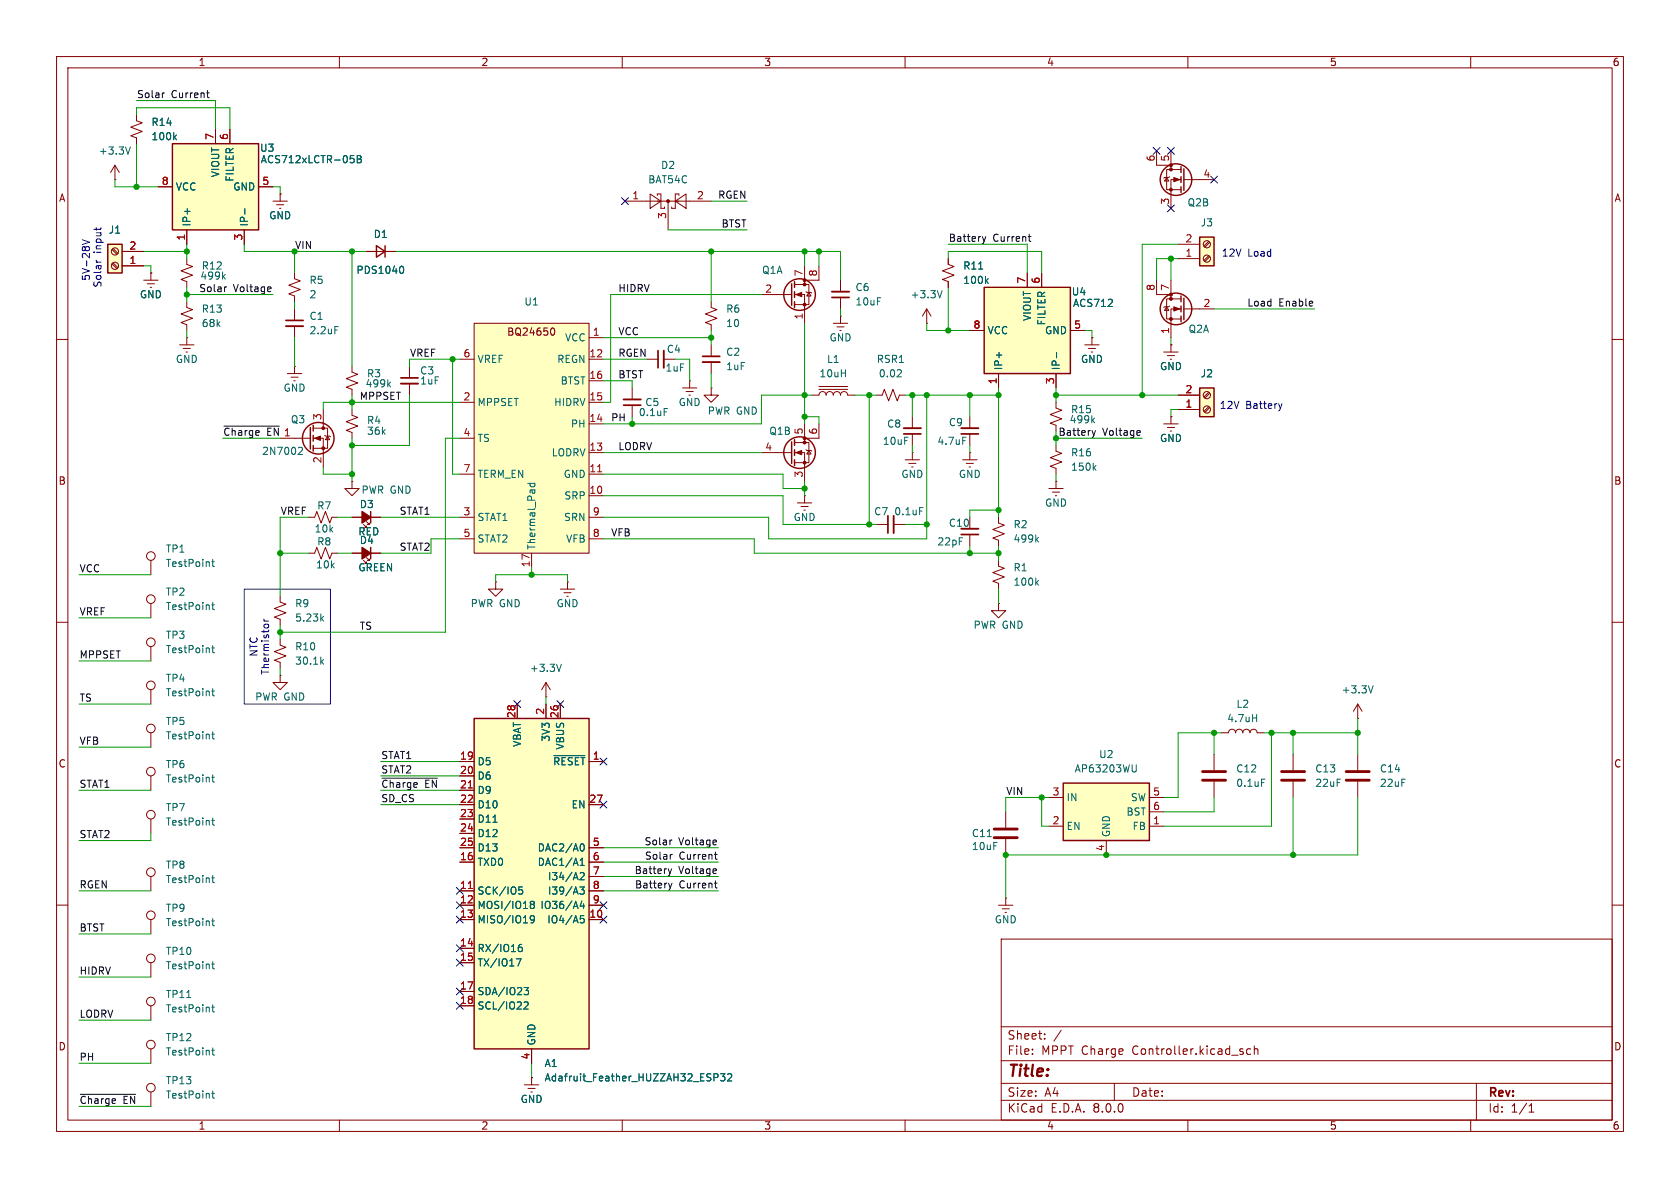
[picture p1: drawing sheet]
<svg xmlns="http://www.w3.org/2000/svg" width="297mm" height="210mm" viewBox="0 0 297 210" stroke-linecap="round" stroke-linejoin="round" font-family="sans-serif">
<g fill="none" stroke="#840000" stroke-width=".18">
<path d="M10 10h277v190h-277zM12 12h273v186h-273zM60 10v2M110 10v2M160 10v2M210 10v2M260 10v2M10 60h2M52.1 54.6v2M52.1 57.7v2M285 60h2M125.7 61v2"/>
<path d="M125.7 64v2M143.5 69.9h1.3a.64 .64 0 0 1 .6-.7 .64 .64 0 0 1 .6 .7 .64 .64 0 0 1 .7-.7 .64 .64 0 0 1 .6 .7 .64 .64 0 0 1 .7-.7 .64 .64 0 0 1 .6 .7 .64 .64 0 0 1 .6-.7 .64 .64 0 0 1 .7 .7h1.2M144.8 68.8h5.1M144.8 68.3h5.1M10 110h2M285 110h2M10 160h2M285 160h2M177 166h108v32h-108zM60 198v2M110 198v2M160 198v2"/>
<path d="M177 194.5h108M177 191.5h108M177 187.5h108M177 181.5h108M182.5 186.3v.1M182.5 185.5v.1M184.7 183.6v.1M184.7 182.8v.1M187.6 182.1l-1.3 2M197 191.5v3M210 198v2M221.1 185.5l-.4-.1-.3 .3v.4l.1 .2h.6"/>
<path d="M221.7 185.5l.3-.1 .3 .1 .1 .9M221.7 184.9v1.5M260 198v2M261 191.5v6.5M270.3 196.6h.9M270.3 195.5l.4-.4v1.5"/>
</g>
<path d="M50.5 57.7h3.1M124.2 64h3.1" fill="none" stroke="#840000" stroke-width=".33"/>
<path d="M50.5 56.6h3.1M124.2 63h3.1" fill="none" stroke="#840000" stroke-width=".3"/>
<path d="M59.2 57.7h.6" fill="none" stroke="#006464" stroke-width=".18"/>
<path d="M188 138.4h15.2v10.2h-15.2z" fill="#ffffc2"/>
<g fill="none" stroke="#840000" stroke-width=".25">
<path d="M208.8 52.3v1M208.8 54.1v1M208.8 55.9v1M209.3 52.7v3.8M188 138.4h15.2v10.2h-15.2z"/>
<circle cx="207.9" cy="54.6" r="2.79"/>
</g>
<g fill="none" stroke="#840000" stroke-width=".18">
<path d="M204.5 49.5v2.6h2.5M206.2 54.2l.4 .7h-.7zM206.8 54.1l-.2 .1h-.7l-.2 .2M207 49.5v3.3M208.8 54.6h-1.8v5.1M208.8 52.8h-2.6v3.6h2.6M209.3 54.6h5.3M160 81.3h2.6M160.7 81.9h1.2M161.2 82.6h.2M161.3 80h.1M161.3 80v1.3"/>
<path d="M171.4 91.4v2.1M171.4 94.5v2M176.5 106.7v1.3h1.3l-1.3 1.2-1.2-1.2h1.2M176.5 106.7h.1M185.4 146.1h2.6M185.4 141h2.6M195.6 148.6v2.5M203.2 146.1h2.5M203.2 141h2.5M203.2 143.5h2.5"/>
</g>
<path d="M200.9 135.2v1l-.1 .2-.4 .1" fill="none" stroke="#006464" stroke-width=".18"/>
<g fill="#840000" stroke="#840000" stroke-width=".18">
<path d="M207.5 54.2l1 .4-1 .4z"/>
<circle cx="207" cy="56.4" r=".25"/>
<circle cx="207" cy="52.8" r=".25"/>
<circle cx="207" cy="52.1" r=".25"/>
</g>
<path d="M169.9 93.5h3.1" fill="none" stroke="#840000" stroke-width=".33"/>
<path d="M169.9 94.5h3.1" fill="none" stroke="#840000" stroke-width=".3"/>
<path d="M212.1 41.9h2.5v5.1h-2.5z" fill="#ffffc2"/>
<path d="M212.1 41.9h2.5v5.1h-2.5z" fill="none" stroke="#840000" stroke-width=".25"/>
<g fill="none" stroke="#840000" stroke-width=".18">
<path d="M147.3 57.2h2.6M148 57.8h1.2M148.5 58.4h.2M148.6 55.9h.1M148.6 55.9v1.3M167.6 45.7v1l1.1 .4-2.1 .8 2.1 .7-2.1 .8 1 .4v1M208.3 45.7h3.8M208.3 43.2h3.8M213.7 42.7l-.9 .8M213.7 45.2l-.9 .9M213.9 42.8l-.9 .9M213.9 45.4l-.9 .8"/>
<path d="M171.4 73.7v2M171.4 76.7v2M170.2 81.3h2.5M170.8 81.9h1.3M171.3 82.6h.3M171.4 80h.1M171.4 80v1.3M176.5 99.1v1l1 .4-2 .7 2 .8-2 .7 1 .4v1M185.4 86.4h2.6M186.1 87h1.2M186.6 87.6h.2M186.7 85.1h.1"/>
<path d="M186.7 85.1v1.3M214.6 133.4v2.7M214.6 138.2v2.8M177.8 143.5v2.8M177.8 148.3v2.8"/>
<circle cx="213.4" cy="43.2" r=".63"/>
<circle cx="213.4" cy="45.7" r=".63"/>
</g>
<path d="M169.9 75.7h3.1" fill="none" stroke="#840000" stroke-width=".33"/>
<path d="M169.9 76.7h3.1" fill="none" stroke="#840000" stroke-width=".3"/>
<path d="M173 47.6h.7M174.3 49.6l.4 .5M174.7 49.3l-.5 .4M170.2 77.3h.6M183.2 103l.4 .4M183.6 102.6l-.5 .5M223 137.7h.6M174.5 147.9h.8" fill="none" stroke="#006464" stroke-width=".18"/>
<path d="M212.6 137.9h4.1M212.6 136.4h4.1M175.8 146.6h4M175.8 148.1h4" fill="none" stroke="#840000" stroke-width=".51"/>
<path d="M212.1 68.6h2.5v5.1h-2.5z" fill="#ffffc2"/>
<path d="M212.1 68.6h2.5v5.1h-2.5z" fill="none" stroke="#840000" stroke-width=".25"/>
<g fill="none" stroke="#840000" stroke-width=".18">
<path d="M48.3 35.6h2.5M48.9 36.2h1.3M49.4 36.8h.3M49.5 34.3h.1M49.5 34.3v1.3M193 59.7h.1M193 59.7v1.3M111.8 68.6v2M111.8 71.6v2.1M114.3 63.5h2M117.3 63.5h2.1M191.8 61h2.5"/>
<path d="M192.4 61.6h1.3M192.9 62.2h.3M208.3 72.4h3.8M208.3 69.9h3.8M213.7 69.3l-.9 .9M213.7 71.9l-.9 .8M213.9 69.5l-.9 .9M213.9 72.1l-.9 .8M176.5 91.4v1.1l1 .3-2 .8 2 .8-2 .7 1 .4v1M228.6 133.4v2.7M228.6 138.2v2.8M240 133.4v2.7"/>
<path d="M240 138.2v2.8"/>
<circle cx="213.4" cy="69.8" r=".63"/>
<circle cx="213.4" cy="72.4" r=".63"/>
</g>
<path d="M117.4 72.2h.6M183.2 95.3l.4 .5M183.6 95l-.5 .5" fill="none" stroke="#006464" stroke-width=".18"/>
<path d="M226.6 137.9h4M226.6 136.4h4M238 137.9h4.1M238 136.4h4.1" fill="none" stroke="#840000" stroke-width=".51"/>
<path d="M110.2 70.6h3.1M117.3 62v3" fill="none" stroke="#840000" stroke-width=".33"/>
<path d="M110.2 71.6h3.1M116.3 62v3" fill="none" stroke="#840000" stroke-width=".3"/>
<path d="M174 50.8h15.2v15.2h-15.2z" fill="#ffffc2"/>
<g fill="none" stroke="#840000" stroke-width=".25">
<path d="M208.8 29.5v1M208.8 31.2v1.1M208.8 33v1M209.3 29.8v3.9M140 50.2v3.8M140.5 49.8v1M140.5 51.6v1M140.5 53.3v1.1M174 50.8h15.2v15.2h-15.2z"/>
<circle cx="207.9" cy="31.7" r="2.79"/>
<circle cx="141.4" cy="52.1" r="2.79"/>
</g>
<g fill="none" stroke="#840000" stroke-width=".18">
<path d="M24.1 20.3v1l1 .4-2 .8 2 .7-2 .8 1 .4v1M110.5 35.6h15.2M114.9 34.3l1.9 1.3-1.9 1.2zM116.2 34.5v-.2h.6v2.5h.7v-.2M118.1 35.6v5M119.4 35.6l1.9-1.3v2.5zM120 34.5v-.2h-.6v2.5h-.7v-.2M204.5 26.7v2.5h2.5M206.2 31.4l.4 .6h-.7zM206.8 31.2l-.2 .2h-.7l-.2 .1M207 26.7v3.3M208.8 31.8h-1.8v5"/>
<path d="M208.8 30h-2.6v3.5h2.6M209.3 31.8h5.3M25.4 49.5h2.5M26 50.2h1.3M26.5 50.8h.3M26.7 48.3h.1M26.7 48.3v1.2M33 53.3v1.1l1 .3-2 .8 2 .8-2 .7 1 .4v1M33 45.7v1l1 .4-2 .8 2 .7-2 .8 1 .4v1M33 59.7h.1M33 59.7v1.3M125.7 53.3v1.1l1 .3-2 .8 2 .8-2 .7 1 .4v1"/>
<path d="M134.6 52.1h5.4M140.5 52.1h1.7v5.1M140.5 50.3h2.5v3.5h-2.5M142.2 47v3.3M142.5 51.6l.1 .1h.8l.1 .1M143 51.7l.4 .6h-.8zM144.8 47v2.5h-2.6M171.4 58.4h2.6M181.6 48.3v2.5M184.1 48.3v2.5M189.2 58.4h2.6M31.7 61h2.6"/>
<path d="M32.4 61.6h1.3M32.9 62.2h.2M125.7 68.6v1.3h1.3l-1.3 1.2-1.2-1.2h1.2M125.7 68.6h.1M154.9 69.9h1.1l.3-1.1 .8 2.1 .8-2.1 .7 2.1 .4-1h1M161.3 73.7v2M161.3 76.7v2M176.5 66v2.6M186.7 71.1v1l1 .4-2 .8 2 .7-2 .8 1 .4v1M186.7 66v2.6M205.7 62.2h2.6M206.4 62.9h1.2"/>
<path d="M206.9 63.5h.2M207 61h.1M207 61v1.2M141 88.9h2.5M141.6 89.5h1.3M142.1 90.2h.3M142.2 87.6h.1M142.2 87.6v1.3M215.9 129.5h1.3a.64 .64 0 0 1 .6-.6 .64 .64 0 0 1 .6 .6 .64 .64 0 0 1 .7-.6 .64 .64 0 0 1 .6 .6 .64 .64 0 0 1 .6-.6 .64 .64 0 0 1 .7 .6 .64 .64 0 0 1 .6-.6 .64 .64 0 0 1 .6 .6h1.3M240 127h.1M240 124.5l-.7 1.2M240 124.5v2.5"/>
<path d="M240 124.5l.8 1.2"/>
</g>
<path d="M30.8 24.2l.4 .5M31.2 23.9l-.5 .4M39.5 48.9l.3 .4M39.8 48.5l-.5 .5M159.2 65.4l.2 .2-.1 .3-.7 .7h.8M186.8 62.3v1M193.1 74.3l.4 .4M193.5 73.9l-.5 .5M221.4 126.9h.8M222.2 126.3v1.3M242.8 121.2l-.5 1.3" fill="none" stroke="#006464" stroke-width=".18"/>
<path d="M159.8 75.7h3" fill="none" stroke="#840000" stroke-width=".33"/>
<path d="M159.8 76.7h3" fill="none" stroke="#840000" stroke-width=".3"/>
<g fill="#840000" stroke="#840000" stroke-width=".18">
<path d="M207.5 31.4l1 .4-1 .3z"/>
<path d="M140.7 52.1l1-.4v.8z"/>
<circle cx="118.1" cy="35.6" r=".25"/>
<circle cx="207" cy="33.5" r=".25"/>
<circle cx="207" cy="30" r=".25"/>
<circle cx="207" cy="29.2" r=".25"/>
<circle cx="142.2" cy="53.8" r=".25"/>
<circle cx="142.2" cy="50.3" r=".25"/>
<circle cx="142.2" cy="49.5" r=".25"/>
</g>
<path d="M19 43.2h2.6v5.1h-2.6z" fill="#ffffc2"/>
<g fill="none" stroke="#840000" stroke-width=".25">
<path d="M19 43.2h2.6v5.1h-2.6zM140 78.1v3.8M140.5 77.7v1M140.5 79.5v1M140.5 81.3v1"/>
<circle cx="141.4" cy="80" r="2.79"/>
</g>
<g fill="none" stroke="#840000" stroke-width=".18">
<path d="M20.3 31.8h.1M20.3 29.2l-.7 1.3M20.3 29.2v2.6M20.3 29.2l.8 1.3M19.8 44.1l.9 .9M19.8 46.7l.9 .8M20 43.9l.9 .9M20 46.5l.9 .8M21.6 47h3.8M21.6 44.5h3.8M148.6 49.5v2.1M148.6 52.6v2"/>
<path d="M163.8 57.2h.1M163.8 54.6l-.7 1.3M163.8 54.6v2.6M163.8 54.6l.8 1.3M120.6 68.6h2.6M121.3 69.2h1.3M121.8 69.9h.2M121.9 67.3h.1M121.9 67.3v1.3M140.5 78.2h2.5v3.6h-2.5M142.2 74.9v3.3M142.5 79.5l.1 .1h.8l.1 .2"/>
<path d="M143 79.6l.4 .7h-.8zM144.8 74.9v2.6h-2.6M186.7 78.7v1.1l1 .3-2 .8 2 .8-2 .7 1 .4v1M205.7 74.9h2.6M206.4 75.6h1.2M206.9 76.2h.2M207 73.7h.1M207 73.7v1.2M134.6 80h5.4M140.5 80h1.7v5.1M154.9 92.7h2.1M158 92.7h2"/>
<path d="M177.8 158.8h.1M177.8 158.8v1.2M176.5 160h2.6M177.2 160.7h1.2M177.7 161.3h.2"/>
<circle cx="20.3" cy="44.4" r=".63"/>
<circle cx="20.3" cy="47" r=".63"/>
</g>
<g fill="#840000" stroke="#840000" stroke-width=".18">
<path d="M140.7 80l1-.4v.8z"/>
<circle cx="142.2" cy="81.8" r=".25"/>
<circle cx="142.2" cy="78.2" r=".25"/>
<circle cx="142.2" cy="77.5" r=".25"/>
</g>
<path d="M147.1 51.6h3M158 91.2v3" fill="none" stroke="#840000" stroke-width=".33"/>
<path d="M147.1 52.6h3M157 91.2v3" fill="none" stroke="#840000" stroke-width=".3"/>
<path d="M23 26l-.4 1.2M166.6 51.4l-.5 1.2M162.6 89.7h.6M193.4 82.6l.4 .5M193.8 82.3l-.5 .5" fill="none" stroke="#006464" stroke-width=".18"/>
<path d="M30.5 25.4h15.2v15.2h-15.2z" fill="#ffffc2"/>
<path d="M30.5 25.4h15.2v15.2h-15.2z" fill="none" stroke="#840000" stroke-width=".25"/>
<g fill="none" stroke="#840000" stroke-width=".18">
<path d="M27.9 33h2.6M38.1 22.9v2.5M40.6 22.9v2.5M45.7 33h2.6M33 40.6v2.6M43.2 40.6v2.6M52.1 48.3v1l1 .4-2 .7 2 .8-2 .7 1 .4v1M26.7 99.1v2.5M26.7 106.7v2.5M26.7 114.3v2.5M26.7 121.9v2.6M26.7 129.5v2.6"/>
<path d="M26.7 137.2v2.5M26.7 144.8v2.5M26.7 154.9v2.6M26.7 162.6v2.5M26.7 170.2v2.5M26.7 177.8v2.5M26.7 185.4v2.6M26.7 193v2.6"/>
<circle cx="26.7" cy="98.3" r=".76"/>
<circle cx="26.7" cy="113.5" r=".76"/>
<circle cx="26.7" cy="105.9" r=".76"/>
<circle cx="26.7" cy="128.8" r=".76"/>
<circle cx="26.7" cy="136.4" r=".76"/>
<circle cx="26.7" cy="121.2" r=".76"/>
<circle cx="26.7" cy="144" r=".76"/>
<circle cx="26.7" cy="154.2" r=".76"/>
<circle cx="26.7" cy="177" r=".76"/>
<circle cx="26.7" cy="169.4" r=".76"/>
<circle cx="26.7" cy="161.8" r=".76"/>
<circle cx="26.7" cy="184.7" r=".76"/>
<circle cx="26.7" cy="192.3" r=".76"/>
</g>
<g fill="none" stroke="#006464" stroke-width=".18">
<path d="M43.3 36.9v1M62 27.5h.6M62.4 28l.2 .2v.3l-.2 .3M63.2 27.5h.4l.2 .2-.2 .4 .2 .1 .1 .3-.3 .3h-.4zM63.2 28.1h.4M37.4 99.3h.5M37.6 98.9v1.1l.3 .1M37.4 114.5h.5M37.4 106.9h.5M37.6 106.5v1.1l.3 .2M37.6 114.1v1.1l.3 .2M37.4 122.2h.5"/>
<path d="M37.4 137.4h.5M37.4 129.8h.5M37.6 121.7v1.1l.3 .2M37.6 129.4v1l.3 .2M37.6 137v1.1l.3 .1M37.4 155.2h.5M37.4 145h.5M37.6 144.6v1.1l.3 .2M37.6 154.8v1l.3 .2M33 176.3h.7M37.4 178h.5M37.4 170.4h.5"/>
<path d="M37.4 162.8h.5M37.6 162.4v1.1l.3 .1M37.6 170v1.1l.3 .2M37.6 177.6v1.1l.3 .2M37.4 185.7h.5M37.4 193.3h.5M37.6 185.2v1.1l.3 .2M37.6 192.9v1l.3 .2"/>
</g>
<path d="M83.8 127h20.3v58.4h-20.3z" fill="#ffffc2"/>
<g fill="none" stroke="#840000" stroke-width=".25">
<path d="M54.9 75.6v3.8M55.4 75.2v1M55.4 77v1M55.4 78.7v1.1M65.5 90.4v2.1M65.5 96.8v2M83.8 127h20.3v58.4h-20.3z"/>
<circle cx="56.3" cy="77.5" r="2.79"/>
</g>
<g fill="none" stroke="#840000" stroke-width=".18">
<path d="M50.8 66h2.5M51.4 66.7h1.3M51.9 67.3h.3M52.1 64.8h.1M52.1 77.5h2.8M52.1 64.8v1.2M55.4 77.5h1.7v5.1M55.4 75.7h2.5v3.5h-2.5M57.1 72.4v3.3M57.4 77l.1 .1h.8l.1 .1M57.9 77.1l.4 .6h-.8zM62.2 72.4v1l1 .4-2 .7 2 .8-2 .8 1 .4v1"/>
<path d="M54.6 91.4h1l.4-1 .8 2.1 .7-2.1 .8 2.1 .4-1.1h1M54.6 97.8h1l.4-1 .8 2 .7-2 .8 2 .4-1h1M62.2 85.1v1.3h1.3l-1.3 1.2-1.2-1.2h1.2M62.2 85.1h.1M62.2 91.4h5.1M62.2 97.8h5.1M64.3 92.7l.5 .5h-.3h.3v-.2M64.3 99.1l.5 .5h-.3h.3v-.3M64.8 92.2l.5 .5h-.3h.3v-.2M64.8 98.6l.5 .5h-.3h.3v-.3M49.5 105.4v1l1 .4-2 .8 2 .7-2 .8 1 .4v1M49.5 119.4v1.3h1.3l-1.3 1.2-1.2-1.2h1.2"/>
<path d="M49.5 119.4h.1M49.5 113v1l1 .4-2 .8 2 .8-2 .7 1 .4v1M87.6 102.9v1.2h1.3l-1.3 1.3-1.2-1.3h1.2M87.6 102.9h.1M99.1 104.1h2.5M99.7 104.8h1.3M100.2 105.4h.3M100.3 102.9h.1M100.3 102.9v1.2M81.3 134.6h2.5M81.3 137.2h2.5M81.3 139.7h2.5"/>
<path d="M91.4 124.5v2.5M96.5 123.2h.1M96.5 120.7v2.5M96.5 124.5v2.5M96.5 120.7l-.7 1.2M96.5 120.7l.8 1.2M99.1 124.5v2.5M104.1 134.6h2.6M81.3 157.5h2.5M81.3 152.4h2.5M81.3 142.2h2.5M81.3 144.8h2.5"/>
<path d="M81.3 147.3h2.5M81.3 149.9h2.5M104.1 157.5h2.6M104.1 152.4h2.6M104.1 142.2h2.6M104.1 149.9h2.6M104.1 154.9h2.6M81.3 162.6h2.5M81.3 160h2.5M81.3 167.6h2.5M81.3 170.2h2.5M81.3 175.3h2.5"/>
<path d="M81.3 177.8h2.5M104.1 162.6h2.6M104.1 160h2.6M92.7 191.8h2.5M93.3 192.4h1.3M93.9 193h.2M94 190.5h.1M94 185.4v2.6M94 190.5v1.3"/>
</g>
<g fill="none" stroke="#006464" stroke-width=".18">
<path d="M52.9 79.1h.5l.1 .3-.8 .9h.8M56.8 109.3l.4 .5M56.8 116.9l.4 .5M57.2 109l-.5 .4M57.2 116.6l-.5 .5M99.2 117.4l-.4 1.3M97.9 133.6h5.5M87.1 145.4h.8M91.7 156.8h.7M91.7 157.3h.5l.2 .2-.1 .5h-.6M94 159.9l-.3-.3 .3-.3h.2l.3 .3-.3 .3M94 159.9l-.3 .2 .1 .4 .2 .1 .3-.1 .2-.1v-.3l-.3-.2"/>
<path d="M94 159.9h.2M102.5 156.8h.8l-.4 .5 .3 .1v.5l-.2 .2-.5-.2M102.6 154.4l.4-.2 .3 .4-.8 .9h.8M102.6 153h.7M102.6 152.1l.3-.4v1.3M102.9 149.2a.68 .68 0 0 1 .4 .6 .68 .68 0 0 1-.4 .6M102.9 159.3l-.3 .9h.8M103.2 159.8v.8M91.3 169.5h.8l-.5 1.3M91.6 167.7l.3-.3 .3 .1 .2 .2v.3l-.3 .2h-.4l-.1-.2M92.2 166.9l-.3 .1-.3 .5M92.7 174.6h.7l-.4 .5 .4 .1v.4l-.2 .2h-.4"/>
<path d="M92.7 177.2l.4-.1 .3 .4-.8 .9h.8M94.5 162.4l-.3 .3-.3-.1-.2-.2 .2-.5h.3l.2 .1a.84 .84 0 0 1-.3 1.1h-.2M102.6 161.9h.6M102.6 162.4h.4l.3 .2-.1 .5h-.6M126.2 189.8h.5l.2 .3-.1 .3-.6 .1M127.4 189.8h.8l-.5 .5 .4 .1v.6l-.2 .1-.5-.1M128.6 189.9l.5-.1 .3 .4-.8 .9h.8"/>
</g>
<path d="M82.8 139.3h.7M82.8 157.1h.7" fill="none" stroke="#a90000" stroke-width=".18"/>
<g fill="#840000" stroke="#840000" stroke-width=".25">
<path d="M64 90.4l1.5 1-1.5 1.1z"/>
<path d="M64 96.8l1.5 1-1.5 1z"/>
</g>
<g fill="#840000" stroke="#840000" stroke-width=".18">
<path d="M55.6 77.5l1-.4v.8z"/>
<circle cx="57.1" cy="79.2" r=".25"/>
<circle cx="57.1" cy="75.7" r=".25"/>
</g>
<path d="M83.8 57.2h20.3v40.6h-20.3z" fill="#ffffc2"/>
<g fill="none" stroke="#840000" stroke-width=".18">
<path d="M24.1 20.3v1M24.1 24.4v1M27.9 33h2.6M38.1 22.9v2.5M40.6 22.9v2.5M45.7 33h2.6M49.5 34.3h.1M21.6 44.5h3.8M21.6 47h3.8M26.7 48.3h.1M33 40.6v2.6M43.2 40.6v2.6"/>
<path d="M64.8 44.5h5M83.8 57.2h20.3v40.6h-20.3zM97.5 58h.1a.68 .68 0 0 1 .5 .6 .68 .68 0 0 1-.5 .7l-.1-.1M104.1 59.7h2.6M167.6 45.7v1M167.6 49.8v1M171.4 58.4h2.6M181.6 48.3v2.5M184.1 48.3v2.5M189.2 58.4h2.6M193 59.7h.1M62.2 64.8v1l1 .4-2 .7 2 .8-2 .8 1 .3v1.1"/>
<path d="M72.4 64.8v2M72.4 67.8v2.1M81.3 63.5h2.5M81.3 71.1h2.5M81.3 77.5h2.5M104.1 63.5h2.6M104.1 74.9h2.6M104.1 71.1h2.6M104.1 67.3h2.6M176.5 66v2.6M186.7 66v2.6M207 61h.1"/>
<path d="M207 73.7h.1M208.3 72.4h3.8M208.3 69.9h3.8M62.2 91.4h1.8M62.2 97.8h1.8M65.5 91.4h1.8M65.5 97.8h1.8M81.3 83.8h2.5M81.3 91.4h2.5M81.3 95.3h2.5M94 97.8v2.5M104.1 87.6h2.6"/>
<path d="M104.1 83.8h2.6M104.1 80h2.6M104.1 91.4h2.6M104.1 95.3h2.6M81.3 134.6h2.5M81.3 137.2h2.5M81.3 139.7h2.5M91.4 124.5v2.5M96.5 124.5v2.5M99.1 124.5v2.5M104.1 134.6h2.6M81.3 157.5h2.5"/>
<path d="M81.3 152.4h2.5M81.3 142.2h2.5M81.3 144.8h2.5M81.3 147.3h2.5M81.3 149.9h2.5M104.1 157.5h2.6M104.1 152.4h2.6M104.1 142.2h2.6M104.1 149.9h2.6M104.1 154.9h2.6M81.3 162.6h2.5M81.3 160h2.5"/>
<path d="M81.3 167.6h2.5M81.3 170.2h2.5M81.3 175.3h2.5M81.3 177.8h2.5M104.1 162.6h2.6M104.1 160h2.6M94 190.5h.1M94 185.4v2.6"/>
</g>
<g fill="none" stroke="#006464" stroke-width=".18">
<path d="M30.8 24.2l.4 .5M31.2 23.9l-.5 .4M43.3 36.9v1M62 27.5h.6M62.4 28l.2 .2v.3l-.2 .3M63.2 27.5h.4l.2 .2-.2 .4 .2 .1 .1 .3-.3 .3h-.4zM63.2 28.1h.4M70.9 47.1a.68 .68 0 0 1 .5 .6 .68 .68 0 0 1-.5 .6M173 47.6h.7M174.3 49.6l.4 .5M174.7 49.3l-.5 .4M68.7 67.9l.3 .5"/>
<path d="M69 67.6l-.4 .4M186.8 62.3v1M93.3 85.4h1.3M93.8 85.4l-.1 .4 .3 .3 .5-.2v-.5M97.9 133.6h5.5M87.1 145.4h.8M91.7 156.8h.7M91.7 157.3h.5l.2 .2-.1 .5h-.6M94 159.9l-.3-.3 .3-.3h.2l.3 .3-.3 .3M94 159.9l-.3 .2 .1 .4 .2 .1 .3-.1 .2-.1v-.3l-.3-.2M94 159.9h.2M102.5 156.8h.8l-.4 .5 .3 .1v.5l-.2 .2-.5-.2"/>
<path d="M102.6 154.4l.4-.2 .3 .4-.8 .9h.8M102.6 153h.7M102.6 152.1l.3-.4v1.3M102.9 149.2a.68 .68 0 0 1 .4 .6 .68 .68 0 0 1-.4 .6M102.9 159.3l-.3 .9h.8M103.2 159.8v.8M91.3 169.5h.8l-.5 1.3M91.6 167.7l.3-.3 .3 .1 .2 .2v.3l-.3 .2h-.4l-.1-.2M92.2 166.9l-.3 .1-.3 .5M92.7 174.6h.7l-.4 .5 .4 .1v.4l-.2 .2h-.4M92.7 177.2l.4-.1 .3 .4-.8 .9h.8M94.5 162.4l-.3 .3-.3-.1-.2-.2 .2-.5h.3l.2 .1a.84 .84 0 0 1-.3 1.1h-.2"/>
<path d="M102.6 161.9h.6M102.6 162.4h.4l.3 .2-.1 .5h-.6M126.2 189.8h.5l.2 .3-.1 .3-.6 .1M127.4 189.8h.8l-.5 .5 .4 .1v.6l-.2 .1-.5-.1M128.6 189.9l.5-.1 .3 .4-.8 .9h.8"/>
</g>
<path d="M105.7 83.4h.7M82.8 139.3h.7M82.8 157.1h.7" fill="none" stroke="#a90000" stroke-width=".18"/>
<path d="M70.9 67.8h3" fill="none" stroke="#840000" stroke-width=".33"/>
<path d="M70.9 66.8h3" fill="none" stroke="#840000" stroke-width=".3"/>
<path d="M66.5 43.4l1.6 1.1-1.6 1zM68.1 43.4v2.1" fill="none" stroke="#840000" stroke-width=".25"/>
<g fill="none" stroke="#0f0f0f" stroke-width=".18">
<path d="M29.1 16.4l-.3 .1M36.5 16.4h.5M36.7 17.1l.3 .2M40.1 50.7l-.3 .1M47.7 50.7l.2 .3-.6 .1M47.9 51.5l-.2 .1M173.7 41.8l.3 .9M174 42.7l-.2 .3M174.3 41.8l-.3 .9M181.8 41.8h.5M182 42.5l.3 .2M39.6 75.3h9.8"/>
<path d="M47.3 76.3h.5M47.3 77h.6M47.3 75.7h.6M193.1 76.1l.3 .9M193.4 77l-.2 .3M193.7 76.1l-.3 .9M201.4 76.1l.2 .3-.6 .1M201.5 76.9l-.1 .1M67.5 137.6h9.8M75.3 138.5h.4M75.3 139.2h.6M75.3 137.9h.6"/>
<path d="M118.1 153.6l.3 .8M118.2 156.1l.3 .9M118.4 154.4l-.1 .4M118.5 157l-.2 .3M118.7 153.6l-.3 .8M118.8 148.5l-.2 .1M118.8 156.1l-.3 .9M118.9 151l-.3 .1M126.3 151h.5M126.3 156.1h.5M126.5 148.5l.2 .3-.6 .1M126.5 153.6l.2 .3-.6 .1"/>
<path d="M126.5 151.7l.3 .2M126.5 156.8l.3 .2M126.6 149.3h-.1M126.6 154.4h-.1M14.2 193.4h9.8M21.9 194.4h.5M21.9 195.1h.6M21.9 193.8h.6"/>
</g>
<path d="M14.5 42.4l1.3 .4-1.3 .4M17 46l.1 .2M17 40.2v.5M17.9 40.2l-.1 .3M226.6 71.4l-.3 .8M43.2 104.1h15.2v20.4h-15.2zM46.7 109.8h.8M46.7 109.4l.2 .4" fill="none" stroke="#0000c2" stroke-width=".18"/>
<g fill="none" stroke="#009600" stroke-width=".18">
<path d="M24.1 17.8h14v5.1M20.3 31.8v1.2h7.6M24.1 20.3v-1.2h16.5v3.8M24.1 25.4v7.6M48.3 33h1.2v1.3M125.7 35.6h6.4M25.4 44.5h7.6M25.4 47h1.3v1.3M33 52.1h15.3M33 43.2v2.5M33 50.8v2.5M33 58.4v1.3"/>
<path d="M43.2 43.2v1.3h21.6M52.1 44.5v3.8M52.1 53.3v1.3M52.1 59.7v5.1M62.2 44.5v20.3M69.8 44.5h78.8v5M106.7 59.7h19M118.1 40.6h14M125.7 44.5v8.8M125.7 58.4v2.6M134.6 52.1h-26.7v19h-1.2M142.2 44.5v2.5"/>
<path d="M142.2 57.2v17.7M144.8 44.5v2.5M148.6 54.6v1.3M163.8 57.2v1.2h7.6M167.6 45.7v-1.2h16.5v3.8M167.6 43.2h14v5.1M167.6 50.8v7.6M191.8 58.4h1.2v1.3M207 45.7v3.8M207 59.7v1.3M208.3 45.7h-3.8v3.8M208.3 43.2h-6.4v26.7"/>
<path d="M214.6 54.6h17.8M39.4 77.5h10.1M62.2 69.9v2.5M62.2 77.5v7.6M72.4 69.9v8.8h-10.2M80 63.5v20.3h1.3M81.3 77.5h-2.6v34.3h-29.2M81.3 63.5h-8.9v1.3M81.3 71.1h-24.2v1.3M106.7 63.5h7.6M106.7 67.3h5.1v1.3M111.8 73.7v1.2"/>
<path d="M119.4 63.5h2.5v3.8M125.7 66v2.6M142.2 73.7h2.6v1.2M143.5 69.9h-8.9v5h-27.9M151.1 69.9h3.8M153.7 69.9v22.8M160 69.9h16.5M161.3 69.9v3.8M161.3 78.7v1.3M163.8 69.9v25.4h-27.9v-3.9h-29.2M171.4 69.9v3.8M171.4 78.7v1.3"/>
<path d="M176.5 68.6v22.8M186.7 68.6v2.5M186.7 69.9h21.6M201.9 77.5h-15.2v1.2M208.3 72.4h-1.3v1.3M49.5 97.8h5.1M54.6 91.4h-5.1v14M57.1 82.6v1.2h5.1M59.7 97.8h2.5M59.7 91.4h2.5M67.3 91.4h14M81.3 95.3h-5.1v2.5h-8.9"/>
<path d="M106.7 95.3h26.6v2.5h43.2M106.7 87.6h31.7v5.1h16.5M106.7 80h27.9M106.7 83.8h31.7v2.6h3.8M142.2 85.1v2.5M160 92.7h3.8M171.4 96.5v1.3M176.5 90.2h-5.1v1.2M176.5 96.5v2.6M186.7 83.8v1.3M14 116.8h12.7M14 109.2h12.7"/>
<path d="M14 101.6h12.7M49.5 110.5v2.5M49.5 118.1v1.3M87.6 102.9v-1.3h12.7v1.3M94 100.3v1.3M176.5 104.1v2.6M14 124.5h12.7M14 132.1h12.7M14 139.7h12.7M67.3 139.7h14M67.3 137.2h14M67.3 134.6h14"/>
<path d="M96.5 123.2v1.3M214.6 129.5v3.9M215.9 129.5h-7.6v11.5h-2.6M223.5 129.5h16.5M224.8 129.5v16.6h-19.1M228.6 129.5v3.9M240 127v6.4M14 157.5h12.7M26.7 147.3v1.3h-12.7M67.3 142.2h14M106.7 157.5h20.3M106.7 149.9h20.3"/>
<path d="M106.7 152.4h20.3M106.7 154.9h20.3M184.1 141v5.1h1.3M185.4 141h-7.6v2.5M214.6 141v2.5h-8.9M228.6 141v10.1M240 141v10.1h-62.2v7.7M14 165.1h12.7M14 172.7h12.7M14 180.3h12.7M14 195.6h12.7M14 188h12.7"/>
<path d="M94 188v2.5"/>
</g>
<g fill="none" stroke="#000084" stroke-width=".18">
<path d="M109.9 35l1.2 1.2M111.1 35l-1.2 1.2M203.9 26.1l1.2 1.2M205.1 26.1l-1.2 1.2M206.4 36.2l1.2 1.2M206.4 26.1l1.2 1.2M207.6 36.2l-1.2 1.2M207.6 26.1l-1.2 1.2M214 31.1l1.2 1.3M215.2 31.1l-1.2 1.3M90.8 123.9l1.2 1.2M92 123.9l-1.2 1.2"/>
<path d="M98.5 123.9l1.2 1.2M99.7 123.9l-1.2 1.2M106.1 134l1.2 1.2M107.3 134l-1.2 1.2M80.7 159.4l1.2 1.2M80.7 156.9l1.2 1.2M81.9 159.4l-1.2 1.2M81.9 156.9l-1.2 1.2M106.1 159.4l1.2 1.2M106.1 141.6l1.2 1.2M107.3 159.4l-1.2 1.2M107.3 141.6l-1.2 1.2"/>
<path d="M80.7 162l1.2 1.2M80.7 169.6l1.2 1.2M80.7 177.2l1.2 1.2M80.7 167l1.2 1.2M80.7 174.7l1.2 1.2M81.9 162l-1.2 1.2M81.9 169.6l-1.2 1.2M81.9 177.2l-1.2 1.2M81.9 167l-1.2 1.2M81.9 174.7l-1.2 1.2M106.1 162l1.2 1.2M107.3 162l-1.2 1.2"/>
</g>
<g fill="#009600" stroke="#009600" stroke-width=".18">
<circle cx="207" cy="45.7" r=".46"/>
<circle cx="201.9" cy="69.9" r=".46"/>
<circle cx="186.7" cy="69.9" r=".46"/>
<circle cx="176.5" cy="69.9" r=".46"/>
<circle cx="161.3" cy="69.9" r=".46"/>
<circle cx="163.8" cy="69.9" r=".46"/>
<circle cx="167.6" cy="58.4" r=".46"/>
<circle cx="171.4" cy="69.9" r=".46"/>
<circle cx="153.7" cy="92.7" r=".46"/>
<circle cx="163.8" cy="92.7" r=".46"/>
<circle cx="111.8" cy="74.9" r=".46"/>
<circle cx="142.2" cy="86.4" r=".46"/>
<circle cx="142.2" cy="69.9" r=".46"/>
<circle cx="142.2" cy="73.7" r=".46"/>
<circle cx="214.6" cy="129.5" r=".46"/>
<circle cx="228.6" cy="129.5" r=".46"/>
<circle cx="224.8" cy="129.5" r=".46"/>
<circle cx="228.6" cy="151.1" r=".46"/>
<circle cx="240" cy="129.5" r=".46"/>
<circle cx="177.8" cy="151.1" r=".46"/>
<circle cx="184.1" cy="141" r=".46"/>
<circle cx="195.6" cy="151.1" r=".46"/>
<circle cx="186.7" cy="77.5" r=".46"/>
<circle cx="176.5" cy="97.8" r=".46"/>
<circle cx="176.5" cy="90.2" r=".46"/>
<circle cx="171.4" cy="97.8" r=".46"/>
<circle cx="125.7" cy="59.7" r=".46"/>
<circle cx="142.2" cy="44.5" r=".46"/>
<circle cx="125.7" cy="44.5" r=".46"/>
<circle cx="144.8" cy="44.5" r=".46"/>
<circle cx="153.7" cy="69.9" r=".46"/>
<circle cx="33" cy="52.1" r=".46"/>
<circle cx="33" cy="44.5" r=".46"/>
<circle cx="24.1" cy="33" r=".46"/>
<circle cx="52.1" cy="44.5" r=".46"/>
<circle cx="62.2" cy="44.5" r=".46"/>
<circle cx="49.5" cy="97.8" r=".46"/>
<circle cx="49.5" cy="111.8" r=".46"/>
<circle cx="94" cy="101.6" r=".46"/>
<circle cx="62.2" cy="83.8" r=".46"/>
<circle cx="62.2" cy="78.7" r=".46"/>
<circle cx="62.2" cy="71.1" r=".46"/>
<circle cx="80" cy="63.5" r=".46"/>
</g>
<text font-size="2.8" fill="#840000" x="178" y="190.9">Title:</text>
<g font-size="2.1" fill="#840000">
<text x="178" y="184">Sheet:</text>
<text x="178" y="186.7">File:</text>
<text x="184.1" y="186.7">MPPT Charge</text>
<text x="200.3" y="186.7">Controller.kicad_sch</text>
<text x="178" y="196.9">KiCad</text>
<text x="178" y="194.1">Size:</text>
<text x="184.7" y="194.1">A4</text>
<text x="185.7" y="196.9">E.D.A.</text>
<text x="193.3" y="196.9">8.0.0</text>
<text x="200" y="194.1">Date:</text>
<text x="263" y="194.3">Rev:</text>
<text x="263" y="196.9">Id:</text>
<text x="267.1" y="196.9">1/1</text>
</g>
<g font-size="1.8" fill="#840000">
<text x="35" y="11.9">1</text>
<text x="85" y="11.9">2</text>
<text x="135" y="11.9">3</text>
<text x="185" y="11.9">4</text>
<text x="235" y="11.9">5</text>
<text x="285" y="11.9">6</text>
<text x="10.3" y="35.9">A</text>
<text x="285.3" y="35.9">A</text>
<text x="89.5" y="59.5">BQ24650</text>
<text x="10.3" y="85.9">B</text>
<text x="285.3" y="85.9">B</text>
<text x="10.3" y="135.9">C</text>
<text x="285.3" y="135.9">C</text>
<text x="10.3" y="185.9">D</text>
<text x="285.3" y="185.9">D</text>
<text x="35" y="199.9">1</text>
<text x="85" y="199.9">2</text>
<text x="135" y="199.9">3</text>
<text x="185" y="199.9">4</text>
<text x="235" y="199.9">5</text>
<text x="285" y="199.9">6</text>
</g>
<g font-size="1.8" fill="#0f0f0f">
<text x="24.1" y="17.4">Solar</text>
<text x="30.3" y="17.4">Current</text>
<text x="126.9" y="35.2">RGEN</text>
<text x="127.5" y="40.3">BTST</text>
<text x="52.1" y="44.1">VIN</text>
<text x="167.6" y="42.8">Battery</text>
<text x="175.5" y="42.8">Current</text>
<text x="35.1" y="51.7">Solar</text>
<text x="41.2" y="51.7">Voltage</text>
<text x="109.2" y="51.7">HIDRV</text>
<text x="109.2" y="59.3">VCC</text>
<text x="220.4" y="54.3">Load</text>
<text x="226.1" y="54.3">Enable</text>
<text x="72.4" y="63.2">VREF</text>
<text x="109.2" y="63.2">RGEN</text>
<text x="63.5" y="70.8">MPPSET</text>
<text x="109.2" y="67">BTST</text>
<text x="39.4" y="77.1">~{Charge</text>
<text x="48.9" y="77.1">EN}</text>
<text x="107.9" y="74.6">PH</text>
<text x="194.9" y="77.1">Voltage</text>
<text x="109.2" y="79.7">LODRV</text>
<text x="49.5" y="91.1">VREF</text>
<text x="70.6" y="91.1">STAT1</text>
<text x="107.9" y="94.9">VFB</text>
<text x="14" y="101.3">VCC</text>
<text x="70.6" y="97.4">STAT2</text>
<text x="14" y="108.9">VREF</text>
<text x="63.5" y="111.4">TS</text>
<text x="14" y="116.5">MPPSET</text>
<text x="14" y="124.1">TS</text>
<text x="14" y="131.7">VFB</text>
<text x="67.3" y="134.3">STAT1</text>
<text x="67.3" y="136.8">STAT2</text>
<text x="14" y="139.4">STAT1</text>
<text x="67.3" y="141.9">SD_CS</text>
<text x="67.3" y="139.4">~{Charge</text>
<text x="76.8" y="139.4">EN}</text>
<text x="177.8" y="140.6">VIN</text>
<text x="14" y="148.2">STAT2</text>
<text x="113.9" y="149.5">Solar</text>
<text x="120" y="149.5">Voltage</text>
<text x="112.1" y="154.6">Battery</text>
<text x="113.9" y="152.1">Solar</text>
<text x="120" y="154.6">Voltage</text>
<text x="120" y="152.1">Current</text>
<text x="14" y="157.1">RGEN</text>
<text x="112.2" y="157.1">Battery</text>
<text x="120" y="157.1">Current</text>
<text x="14" y="164.8">BTST</text>
<text x="14" y="172.4">HIDRV</text>
<text x="14" y="180">LODRV</text>
<text x="14" y="187.6">PH</text>
<text x="14" y="195.2">~{Charge</text>
<text x="23.5" y="195.2">EN}</text>
</g>
<g font-size="1.8" fill="#006464">
<text x="26.7" y="22.5">R14</text>
<text x="17.4" y="27.5">+3.3V</text>
<text x="26.7" y="25">100k</text>
<text x="45.9" y="27">U3</text>
<text x="46" y="29.1">ACS712xLCTR-05B</text>
<text x="31" y="33.9">VCC</text>
<text x="39" y="31.4" transform="rotate(-90 39 31.4)">VIOUT</text>
<text x="41.1" y="33.9">GND</text>
<text x="41.5" y="32.2" transform="rotate(-90 41.5 32.2)">FILTER</text>
<text x="114.5" y="32.6">BAT54C</text>
<text x="116.8" y="30.1">D2</text>
<text x="19.1" y="41.5">J1</text>
<text x="33.9" y="40.1" transform="rotate(-90 33.9 40.1)">IP+</text>
<text x="44" y="40.1" transform="rotate(-90 44 40.1)">IP-</text>
<text x="47.5" y="39">GND</text>
<text x="209.8" y="36.7">Q2B</text>
<text x="212.2" y="40.2">J3</text>
<text x="35.6" y="47.9">R12</text>
<text x="66" y="42.3">D1</text>
<text x="170.2" y="47.9">R11</text>
<text x="24.6" y="52.9">GND</text>
<text x="35.3" y="49.6">499k</text>
<text x="54.6" y="50.4">R5</text>
<text x="54.6" y="52.9">2</text>
<text x="62.9" y="48.6">PDS1040</text>
<text x="134.6" y="48.6">Q1A</text>
<text x="151.1" y="51.7">C6</text>
<text x="160.9" y="52.9">+3.3V</text>
<text x="170.2" y="50.4">100k</text>
<text x="189.4" y="52.4">U4</text>
<text x="35.6" y="58">68k</text>
<text x="35.6" y="55.5">R13</text>
<text x="54.6" y="56.7">C1</text>
<text x="54.6" y="59.3">2.2uF</text>
<text x="92.6" y="54.2">U1</text>
<text x="128.3" y="55.5">R6</text>
<text x="128.3" y="58">10</text>
<text x="151.1" y="54.2">10uF</text>
<text x="174.5" y="59.3">VCC</text>
<text x="182.5" y="56.8" transform="rotate(-90 182.5 56.8)">VIOUT</text>
<text x="184.6" y="59.3">GND</text>
<text x="185" y="57.6" transform="rotate(-90 185 57.6)">FILTER</text>
<text x="189.6" y="54.5">ACS712</text>
<text x="210" y="59">Q2A</text>
<text x="31" y="64.4">GND</text>
<text x="84.3" y="64.4">VREF</text>
<text x="98.4" y="64.4">REGN</text>
<text x="99.8" y="60.6">VCC</text>
<text x="117.6" y="65.9">1uF</text>
<text x="117.8" y="62.6">C4</text>
<text x="128.3" y="63.1">C2</text>
<text x="128.3" y="65.6">1uF</text>
<text x="146.1" y="64.4">L1</text>
<text x="146.6" y="60.6">GND</text>
<text x="154.9" y="64.4">RSR1</text>
<text x="177.4" y="65.5" transform="rotate(-90 177.4 65.5)">IP+</text>
<text x="187.6" y="65.5" transform="rotate(-90 187.6 65.5)">IP-</text>
<text x="191" y="64.4">GND</text>
<text x="205" y="65.6">GND</text>
<text x="50" y="69.4">GND</text>
<text x="64.5" y="68.7">499k</text>
<text x="64.8" y="66.9">R3</text>
<text x="74.2" y="66.4">C3</text>
<text x="74.2" y="68.2">1uF</text>
<text x="84.3" y="72">MPPSET</text>
<text x="97.9" y="72">HIDRV</text>
<text x="99" y="68.2">BTST</text>
<text x="114" y="72">C5</text>
<text x="119.9" y="72">GND</text>
<text x="144.8" y="66.9">10uH</text>
<text x="155.3" y="66.9">0.02</text>
<text x="212.2" y="66.9">J2</text>
<text x="51.3" y="75">Q3</text>
<text x="64.8" y="75.2">R4</text>
<text x="64.8" y="77.1">36k</text>
<text x="100.8" y="75.8">PH</text>
<text x="112.8" y="73.8">0.1uF</text>
<text x="125" y="73.5">PWR GND</text>
<text x="135.9" y="77.1">Q1B</text>
<text x="156.7" y="75.8">C8</text>
<text x="167.6" y="75.5">C9</text>
<text x="189" y="75">499k</text>
<text x="189.2" y="73.3">R15</text>
<text x="46.2" y="80.6">2N7002</text>
<text x="84.3" y="78.3">TS</text>
<text x="97.4" y="80.9">LODRV</text>
<text x="156" y="78.8">10uF</text>
<text x="165.6" y="78.8">4.7uF</text>
<text x="189.2" y="80.9">R16</text>
<text x="189.2" y="83.4">150k</text>
<text x="205" y="78.3">GND</text>
<text x="63.8" y="87.5">PWR GND</text>
<text x="84.3" y="84.7">TERM_EN</text>
<text x="99.6" y="84.7">GND</text>
<text x="99.7" y="88.5">SRP</text>
<text x="159.3" y="84.7">GND</text>
<text x="169.4" y="84.7">GND</text>
<text x="184.7" y="89.8">GND</text>
<text x="55.5" y="94.3">10k</text>
<text x="56" y="90.3">R7</text>
<text x="63.3" y="94.8">RED</text>
<text x="63.5" y="90">D3</text>
<text x="84.3" y="92.3">STAT1</text>
<text x="99.6" y="92.3">SRN</text>
<text x="140.2" y="92.3">GND</text>
<text x="154.4" y="91.3">C7</text>
<text x="158" y="91.3">0.1uF</text>
<text x="167.6" y="93.3">C10</text>
<text x="179.1" y="93.6">R2</text>
<text x="29.2" y="97.9">TP1</text>
<text x="29.2" y="100.4">TestPoint</text>
<text x="55.8" y="100.7">10k</text>
<text x="56" y="96.6">R8</text>
<text x="63.3" y="101.2">GREEN</text>
<text x="63.5" y="96.4">D4</text>
<text x="84.3" y="96.1">STAT2</text>
<text x="94.8" y="97.3" transform="rotate(-90 94.8 97.3)">Thermal_Pad</text>
<text x="100" y="96.1">VFB</text>
<text x="165.6" y="96.6">22pF</text>
<text x="179.1" y="101.2">R1</text>
<text x="179.1" y="96.1">499k</text>
<text x="29.2" y="105.5">TP2</text>
<text x="52.1" y="107.5">R9</text>
<text x="83.1" y="107.5">PWR GND</text>
<text x="98.3" y="107.5">GND</text>
<text x="179.1" y="103.7">100k</text>
<text x="29.2" y="113.1">TP3</text>
<text x="29.2" y="108.1">TestPoint</text>
<text x="52.1" y="110.1">5.23k</text>
<text x="172" y="111.4">PWR GND</text>
<text x="29.2" y="115.7">TestPoint</text>
<text x="52.1" y="115.2">R10</text>
<text x="52.1" y="117.7">30.1k</text>
<text x="93.6" y="119">+3.3V</text>
<text x="29.2" y="120.8">TP4</text>
<text x="29.2" y="123.3">TestPoint</text>
<text x="45" y="124.1">PWR GND</text>
<text x="218.5" y="125.3">L2</text>
<text x="237.1" y="122.8">+3.3V</text>
<text x="29.2" y="128.4">TP5</text>
<text x="29.2" y="130.9">TestPoint</text>
<text x="97.4" y="131.2" transform="rotate(-90 97.4 131.2)">3V3</text>
<text x="216.9" y="127.9">4.7uH</text>
<text x="29.2" y="136">TP6</text>
<text x="84.3" y="135.5">D5</text>
<text x="92.3" y="132.1" transform="rotate(-90 92.3 132.1)">VBAT</text>
<text x="97.7" y="135.5">~{RESET}</text>
<text x="99.9" y="132.6" transform="rotate(-90 99.9 132.6)">VBUS</text>
<text x="189.9" y="136.8">AP63203WU</text>
<text x="194.2" y="134.2">U2</text>
<text x="218.4" y="136.8">C12</text>
<text x="232.4" y="136.8">C13</text>
<text x="243.8" y="136.8">C14</text>
<text x="29.2" y="138.5">TestPoint</text>
<text x="29.2" y="143.6">TP7</text>
<text x="84.3" y="138">D6</text>
<text x="84.3" y="140.6">D9</text>
<text x="84.3" y="143.1">D10</text>
<text x="100.9" y="143.1">EN</text>
<text x="188.5" y="141.8">IN</text>
<text x="199.8" y="141.8">SW</text>
<text x="218.4" y="139.3">0.1uF</text>
<text x="232.4" y="139.3">22uF</text>
<text x="243.8" y="139.3">22uF</text>
<text x="29.2" y="146.2">TestPoint</text>
<text x="84.3" y="145.6">D11</text>
<text x="84.3" y="148.2">D12</text>
<text x="171.7" y="148.2">C11</text>
<text x="188.5" y="146.9">EN</text>
<text x="196.4" y="148.1" transform="rotate(-90 196.4 148.1)">GND</text>
<text x="199" y="144.4">BST</text>
<text x="200.1" y="146.9">FB</text>
<text x="29.2" y="153.8">TP8</text>
<text x="84.3" y="153.3">TXD0</text>
<text x="84.3" y="150.7">D13</text>
<text x="95" y="150.7">DAC2/A0</text>
<text x="95" y="153.3">DAC1/A1</text>
<text x="96.8" y="155.8">I34/A2</text>
<text x="171.7" y="150.5">10uF</text>
<text x="29.2" y="156.3">TestPoint</text>
<text x="29.2" y="161.4">TP9</text>
<text x="84.3" y="158.3">SCK/IO5</text>
<text x="84.3" y="160.9">MOSI/IO18</text>
<text x="95.4" y="160.9">IO36/A4</text>
<text x="96.8" y="158.3">I39/A3</text>
<text x="29.2" y="163.9">TestPoint</text>
<text x="84.3" y="163.4">MISO/IO19</text>
<text x="96.7" y="163.4">IO4/A5</text>
<text x="175.8" y="163.4">GND</text>
<text x="29.2" y="171.6">TestPoint</text>
<text x="29.2" y="169">TP10</text>
<text x="84.3" y="168.5">RX/IO16</text>
<text x="84.3" y="171">TX/IO17</text>
<text x="29.2" y="179.2">TestPoint</text>
<text x="29.2" y="176.6">TP11</text>
<text x="84.3" y="176.1">SDA/IO23</text>
<text x="84.3" y="178.7">SCL/IO22</text>
<text x="29.2" y="184.3">TP12</text>
<text x="94.8" y="184.9" transform="rotate(-90 94.8 184.9)">GND</text>
<text x="29.2" y="186.8">TestPoint</text>
<text x="29.2" y="191.9">TP13</text>
<text x="96.2" y="188.8">A1</text>
<text x="96.2" y="191.4">Adafruit_Feather_HUZZAH32_ESP32</text>
<text x="29.2" y="194.4">TestPoint</text>
<text x="91.9" y="195.2">GND</text>
</g>
<g font-size="1.8" fill="#a90000">
<text x="37.8" y="24.8" transform="rotate(-90 37.8 24.8)">7</text>
<text x="40.4" y="24.8" transform="rotate(-90 40.4 24.8)">6</text>
<text x="204.2" y="28.6" transform="rotate(-90 204.2 28.6)">6</text>
<text x="206.8" y="28.6" transform="rotate(-90 206.8 28.6)">5</text>
<text x="28.5" y="32.8">8</text>
<text x="46.3" y="32.8">5</text>
<text x="111.7" y="35.3">1</text>
<text x="123.1" y="35.3">2</text>
<text x="212.7" y="31.5">4</text>
<text x="117.9" y="38.8" transform="rotate(-90 117.9 38.8)">3</text>
<text x="206.8" y="36.3" transform="rotate(-90 206.8 36.3)">3</text>
<text x="22.8" y="46.7">1</text>
<text x="22.8" y="44.2">2</text>
<text x="32.8" y="42.6" transform="rotate(-90 32.8 42.6)">1</text>
<text x="42.9" y="42.6" transform="rotate(-90 42.9 42.6)">3</text>
<text x="209.5" y="45.5">1</text>
<text x="209.5" y="42.9">2</text>
<text x="135.2" y="51.8">2</text>
<text x="142" y="49" transform="rotate(-90 142 49)">7</text>
<text x="144.5" y="49" transform="rotate(-90 144.5 49)">8</text>
<text x="181.4" y="50.2" transform="rotate(-90 181.4 50.2)">7</text>
<text x="183.9" y="50.2" transform="rotate(-90 183.9 50.2)">6</text>
<text x="204.2" y="51.5" transform="rotate(-90 204.2 51.5)">8</text>
<text x="206.8" y="51.5" transform="rotate(-90 206.8 51.5)">7</text>
<text x="104.7" y="59.4">1</text>
<text x="142" y="56.6" transform="rotate(-90 142 56.6)">1</text>
<text x="172" y="58.2">8</text>
<text x="189.8" y="58.2">5</text>
<text x="206.8" y="59.1" transform="rotate(-90 206.8 59.1)">1</text>
<text x="212.7" y="54.4">2</text>
<text x="81.8" y="63.2">6</text>
<text x="104.1" y="63.2">12</text>
<text x="81.8" y="70.9">2</text>
<text x="104.1" y="70.9">15</text>
<text x="104.1" y="67.1">16</text>
<text x="176.3" y="68" transform="rotate(-90 176.3 68)">1</text>
<text x="186.4" y="68" transform="rotate(-90 186.4 68)">3</text>
<text x="209.5" y="69.6">2</text>
<text x="50.1" y="77.2">1</text>
<text x="56.9" y="74.4" transform="rotate(-90 56.9 74.4)">3</text>
<text x="81.8" y="77.2">4</text>
<text x="104.1" y="74.7">14</text>
<text x="142" y="76.9" transform="rotate(-90 142 76.9)">5</text>
<text x="144.5" y="76.9" transform="rotate(-90 144.5 76.9)">6</text>
<text x="209.5" y="72.1">1</text>
<text x="56.9" y="82" transform="rotate(-90 56.9 82)">2</text>
<text x="81.8" y="83.6">7</text>
<text x="104.1" y="83.6">11</text>
<text x="104.1" y="79.8">13</text>
<text x="135.2" y="79.8">4</text>
<text x="104.1" y="87.4">10</text>
<text x="142" y="84.5" transform="rotate(-90 142 84.5)">3</text>
<text x="81.8" y="91.2">3</text>
<text x="81.8" y="95">5</text>
<text x="104.7" y="95">8</text>
<text x="104.7" y="91.2">9</text>
<text x="93.7" y="100.4" transform="rotate(-90 93.7 100.4)">17</text>
<text x="91.2" y="127" transform="rotate(-90 91.2 127)">28</text>
<text x="96.3" y="126.4" transform="rotate(-90 96.3 126.4)">2</text>
<text x="98.8" y="127" transform="rotate(-90 98.8 127)">26</text>
<text x="81.2" y="134.4">19</text>
<text x="81.2" y="136.9">20</text>
<text x="104.7" y="134.4">1</text>
<text x="81.2" y="139.4">21</text>
<text x="81.2" y="142">22</text>
<text x="104.1" y="142">27</text>
<text x="186" y="140.7">3</text>
<text x="203.8" y="140.7">5</text>
<text x="203.8" y="143.3">6</text>
<text x="81.2" y="144.5">23</text>
<text x="81.2" y="147.1">24</text>
<text x="81.2" y="149.6">25</text>
<text x="104.7" y="149.6">5</text>
<text x="186" y="145.8">2</text>
<text x="203.8" y="145.8">1</text>
<text x="81.2" y="152.1">16</text>
<text x="104.7" y="152.1">6</text>
<text x="104.7" y="154.7">7</text>
<text x="195.3" y="150.6" transform="rotate(-90 195.3 150.6)">4</text>
<text x="81.2" y="157.2">11</text>
<text x="81.2" y="159.8">12</text>
<text x="104.7" y="157.2">8</text>
<text x="104.7" y="159.8">9</text>
<text x="81.2" y="162.3">13</text>
<text x="81.2" y="167.4">14</text>
<text x="104.1" y="162.3">10</text>
<text x="81.2" y="169.9">15</text>
<text x="81.2" y="175">17</text>
<text x="81.2" y="177.5">18</text>
<text x="93.7" y="187.4" transform="rotate(-90 93.7 187.4)">4</text>
</g>
<g font-size="1.8" fill="#0000c2">
<text x="18.1" y="44.8" transform="rotate(-90 18.1 44.8)">input</text>
<text x="215.9" y="45.6">12V</text>
<text x="220.6" y="45.6">Load</text>
<text x="16.1" y="49.7" transform="rotate(-90 16.1 49.7)">5V-28V</text>
<text x="18.1" y="50.9" transform="rotate(-90 18.1 50.9)">Solar</text>
<text x="215.5" y="72.5">12V</text>
<text x="220.2" y="72.5">Battery</text>
<text x="45.9" y="116.2" transform="rotate(-90 45.9 116.2)">NTC</text>
<text x="47.9" y="119.4" transform="rotate(-90 47.9 119.4)">Thermistor</text>
</g>
<text font-size="1.8" fill="#009600" x="187" y="77.1">Battery</text>
</svg>
